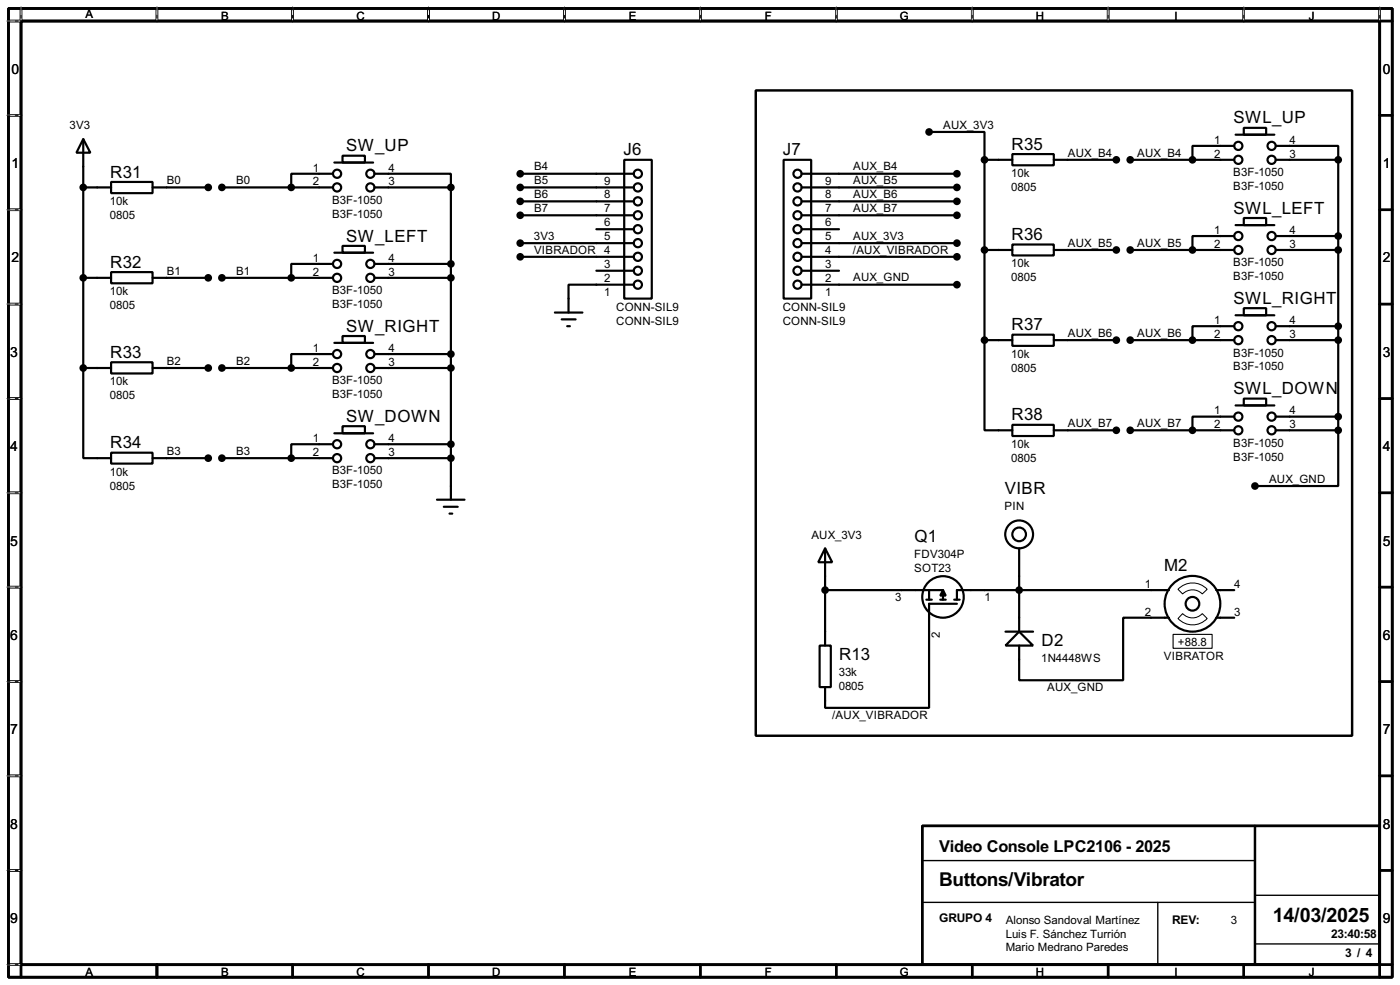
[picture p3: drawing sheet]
<svg xmlns="http://www.w3.org/2000/svg" width="256mm" height="180mm" viewBox="0 0 256 180" stroke-linecap="round" stroke-linejoin="round" font-family="sans-serif">
<path d="M1.6 1.6h253.5v177.3h-253.5zM3.9 3.9h248.9v172.7h-248.9z" fill="none" stroke="#000" stroke-width=".5"/>
<g fill="none" stroke="#000" stroke-width=".45">
<path d="M3.9 1.6v2.3h-2.3M28.8 1.6v2.3M53.6 1.6v2.3M78.5 1.6v2.3M103.4 1.6v2.3M128.3 1.6v2.3M138.5 16.6h109.2v118.1h-109.2zM153.2 1.6v2.3M178.1 1.6v2.3M203 1.6v2.3M227.9 1.6v2.3M252.8 1.6v2.3h2.3"/>
<path d="M1.6 21.1h2.3M1.6 38.4h2.3M252.8 21.1h2.3M252.8 38.4h2.3M1.6 55.7h2.3M252.8 55.7h2.3M1.6 73h2.3M252.8 73h2.3M1.6 90.2h2.3M252.8 90.2h2.3M1.6 107.5h2.3M252.8 107.5h2.3"/>
<path d="M1.6 124.8h2.3M252.8 124.8h2.3M1.6 142h2.3M1.6 159.3h2.3M169 151.2h83.8v25.4h-83.8zM229.9 151.2v25.4M252.8 142h2.3M252.8 159.3h2.3M1.6 176.6h2.3v2.3M28.8 176.6v2.3M53.6 176.6v2.3M78.5 176.6v2.3"/>
<path d="M103.4 176.6v2.3M128.3 176.6v2.3M153.2 176.6v2.3M178.1 176.6v2.3M203 176.6v2.3M227.9 176.6v2.3M255.1 176.6h-2.3v2.3"/>
</g>
<g fill="none" stroke="#fff" stroke-width=".18">
<path d="M1.3 3.9h2.3M3.9 1.3v2.3M28.8 1.3v2.3M53.6 1.3v2.3M78.5 1.3v2.3M103.4 1.3v2.3M128.3 1.3v2.3M153.2 1.3v2.3M178.1 1.3v2.3M203 1.3v2.3M227.9 1.3v2.3M252.8 1.3v2.3"/>
<path d="M1.3 21.1h2.3M1.3 38.4h2.3M1.3 55.7h2.3M1.3 73h2.3M1.3 90.2h2.3M1.3 107.5h2.3M1.3 124.8h2.3M1.3 142h2.3M1.3 159.3h2.3M1.3 176.6h2.3"/>
</g>
<g fill="none" stroke="#000" stroke-width=".18" stroke-dasharray=".5 1">
<path d="M1.3 3.9h2.3M3.9 1.3v2.3M28.8 1.3v2.3M53.6 1.3v2.3M78.5 1.3v2.3M103.4 1.3v2.3M128.3 1.3v2.3M153.2 1.3v2.3M178.1 1.3v2.3M203 1.3v2.3M227.9 1.3v2.3M252.8 1.3v2.3"/>
<path d="M1.3 21.1h2.3M1.3 38.4h2.3M1.3 55.7h2.3M1.3 73h2.3M1.3 90.2h2.3M1.3 107.5h2.3M1.3 124.8h2.3M1.3 142h2.3M1.3 159.3h2.3M1.3 176.6h2.3"/>
</g>
<path d="M169 157.5h60.9M169 165.2h60.9M212.1 165.2v11.4M229.9 163.9h22.9M229.9 172.8h22.9" fill="none" stroke="#000" stroke-width=".25"/>
<g fill="none" stroke="#000" stroke-width=".4">
<path d="M15.3 25.5l1.3 2.5h-2.6zM15.3 34.3h5.1M15.3 25.5v41.9M20.4 33.3h7.6v2.1h-7.6zM28 34.3h10.2M40.7 34.3h20.3M61 31.8h-7.6v2.5M61.3 29.8h7.1M62.8 28.5h4.1v1.3h-4.1zM68.6 31.8h14v2.5M68.6 34.3h14M82.6 34.3v57.2"/>
<path d="M95.3 31.8h20.8M95.3 34.3h20.8M95.3 36.9h20.8M95.3 39.4h20.8M114.4 29.3h5v25.4h-5zM143.6 29.3h5v25.4h-5zM146.9 31.8h28.4M146.9 34.3h28.4M146.9 36.9h28.4M146.9 39.4h28.4M170.2 24.2h10.2v5.1M180.4 29.3h5.1"/>
<path d="M180.4 29.3v33M185.5 28.2h7.6v2.1h-7.6zM193.1 29.3h11.4M207.1 29.3h19M226.1 26.7h-7.6v2.6M226.4 24.7h7.1M227.9 23.4h4.1v1.3h-4.1zM227.9 39.9h4.1v1.3h-4.1zM233.7 26.7h11.5v2.6M233.7 29.3h11.5M245.2 29.3v49.5M15.3 50.9h5.1"/>
<path d="M20.4 49.8h7.6v2.1h-7.6zM28 50.9h10.2M40.7 50.9h20.3M61 48.3h-7.6v2.6M61.3 46.3h7.1M62.8 45h4.1v1.3h-4.1zM68.6 50.9h14M68.6 48.3h14M95.3 44.5h20.8M95.3 47h20.8M101.7 57.2h5M102.9 58.5h2.6"/>
<path d="M103.9 59.7h.5M109.3 49.6h6.8M109.3 42h6.8M116.1 52.1h-11.9v5.1M146.9 44.5h28.4M146.9 47h28.4M146.9 52.1h28.4M146.9 49.6h6.8M146.9 42h6.8M180.4 45.8h5.1M185.5 44.8h7.6v2h-7.6zM193.1 45.8h11.4"/>
<path d="M207.1 45.8h19M226.1 43.2h-7.6v2.6M226.1 59.7h-7.6v2.6M226.4 57.7h7.1M226.4 41.2h7.1M227.9 56.4h4.1v1.3h-4.1zM233.7 45.8h11.5M233.7 59.7h11.5M233.7 43.2h11.5M15.3 67.4v16.5h5.1M15.3 67.4h5.1M20.4 66.3h7.6v2.1h-7.6z"/>
<path d="M28 67.4h10.2M40.7 67.4h20.3M61 64.8h-7.6v2.6M61.3 62.8h7.1M61.3 79.3h7.1M62.8 61.5h4.1v1.3h-4.1zM62.8 78h4.1v1.3h-4.1zM68.6 67.4h14M68.6 64.8h14M180.4 62.3v16.5h5.1M180.4 62.3h5.1M185.5 61.3h7.6v2h-7.6z"/>
<path d="M185.5 77.8h7.6v2h-7.6zM193.1 62.3h11.4M193.1 78.8h11.4M207.1 62.3h19M207.1 78.8h19M226.1 76.3h-7.6v2.5M226.4 74.2h7.1M227.9 73h4.1v1.2h-4.1zM233.7 62.3h11.5M233.7 78.8h11.5M233.7 76.3h11.5M245.2 78.8v10.2h-15.3"/>
<path d="M20.4 82.9h7.6v2h-7.6zM28 83.9h10.2M40.7 83.9h20.3M61 81.3h-7.6v2.6M68.6 83.9h14M68.6 81.3h14M80.1 91.5h5M81.3 92.8h2.6M82.4 94h.5M150.2 118.2h2v7.6h-2zM151.2 100.4l1.3 2.5h-2.6zM151.2 100.4v17.8"/>
<path d="M151.2 108h21.6v1.8M169.7 109.8h1M170.2 108v1.8M172.3 109.8h1M172.8 108l.5 1h-1zM174.8 109.8h1M175.3 110.5h-5.1v19.1h-19v-3.8M184.2 115.6h5.1M186.7 115.6l2.6 2.6h-5.1zM186.7 100.4v15.2M214.2 113.1h-8.4v11.4h-19.1v-6.3M214.2 108h-38.9v1.8"/>
<path d="M222.8 108h3.3M222.8 113.1h3.3"/>
<circle cx="61.7" cy="31.8" r=".75"/>
<circle cx="61.7" cy="34.3" r=".75"/>
<circle cx="67.8" cy="31.8" r=".75"/>
<circle cx="67.8" cy="34.3" r=".75"/>
<circle cx="116.8" cy="36.9" r=".75"/>
<circle cx="116.8" cy="31.8" r=".75"/>
<circle cx="116.8" cy="39.4" r=".75"/>
<circle cx="116.8" cy="34.3" r=".75"/>
<circle cx="146.1" cy="36.9" r=".75"/>
<circle cx="146.1" cy="34.3" r=".75"/>
<circle cx="146.1" cy="31.8" r=".75"/>
<circle cx="146.1" cy="39.4" r=".75"/>
<circle cx="226.8" cy="29.3" r=".75"/>
<circle cx="226.8" cy="26.7" r=".75"/>
<circle cx="232.9" cy="26.7" r=".75"/>
<circle cx="232.9" cy="29.3" r=".75"/>
<circle cx="61.7" cy="50.9" r=".75"/>
<circle cx="61.7" cy="48.3" r=".75"/>
<circle cx="67.8" cy="50.9" r=".75"/>
<circle cx="67.8" cy="48.3" r=".75"/>
<circle cx="116.8" cy="52.1" r=".75"/>
<circle cx="116.8" cy="49.6" r=".75"/>
<circle cx="116.8" cy="42" r=".75"/>
<circle cx="116.8" cy="47" r=".75"/>
<circle cx="116.8" cy="44.5" r=".75"/>
<circle cx="146.1" cy="52.1" r=".75"/>
<circle cx="146.1" cy="49.6" r=".75"/>
<circle cx="146.1" cy="42" r=".75"/>
<circle cx="146.1" cy="44.5" r=".75"/>
<circle cx="146.1" cy="47" r=".75"/>
<circle cx="226.8" cy="59.7" r=".75"/>
<circle cx="226.8" cy="43.2" r=".75"/>
<circle cx="226.8" cy="45.8" r=".75"/>
<circle cx="232.9" cy="59.7" r=".75"/>
<circle cx="232.9" cy="45.8" r=".75"/>
<circle cx="232.9" cy="43.2" r=".75"/>
<circle cx="61.7" cy="67.4" r=".75"/>
<circle cx="61.7" cy="64.8" r=".75"/>
<circle cx="67.8" cy="67.4" r=".75"/>
<circle cx="67.8" cy="64.8" r=".75"/>
<circle cx="226.8" cy="62.3" r=".75"/>
<circle cx="226.8" cy="76.3" r=".75"/>
<circle cx="226.8" cy="78.8" r=".75"/>
<circle cx="232.9" cy="78.8" r=".75"/>
<circle cx="232.9" cy="62.3" r=".75"/>
<circle cx="232.9" cy="76.3" r=".75"/>
<circle cx="61.7" cy="81.3" r=".75"/>
<circle cx="61.7" cy="83.9" r=".75"/>
<circle cx="67.8" cy="81.3" r=".75"/>
<circle cx="67.8" cy="83.9" r=".75"/>
<circle cx="186.7" cy="97.8" r="2.55"/>
<circle cx="186.7" cy="97.8" r="1.25"/>
<circle cx="172.7" cy="109.3" r="3.8"/>
<circle cx="218.4" cy="110.5" r="5.1"/>
<circle cx="218.4" cy="110.5" r="1.25"/>
</g>
<g fill="#000" stroke="#000" stroke-width=".4">
<circle cx="15.2" cy="34.3" r=".5"/>
<circle cx="38.1" cy="34.3" r=".5"/>
<circle cx="40.6" cy="34.3" r=".5"/>
<circle cx="53.3" cy="34.3" r=".5"/>
<circle cx="82.6" cy="34.3" r=".5"/>
<circle cx="95.3" cy="31.8" r=".5"/>
<circle cx="95.3" cy="34.3" r=".5"/>
<circle cx="95.3" cy="39.4" r=".5"/>
<circle cx="95.3" cy="36.9" r=".5"/>
<circle cx="170.2" cy="24.2" r=".5"/>
<circle cx="175.3" cy="36.9" r=".5"/>
<circle cx="175.3" cy="34.3" r=".5"/>
<circle cx="175.3" cy="31.8" r=".5"/>
<circle cx="175.3" cy="39.4" r=".5"/>
<circle cx="180.3" cy="29.3" r=".5"/>
<circle cx="204.5" cy="29.3" r=".5"/>
<circle cx="207" cy="29.3" r=".5"/>
<circle cx="218.4" cy="29.3" r=".5"/>
<circle cx="245.1" cy="29.3" r=".5"/>
<circle cx="15.2" cy="50.9" r=".5"/>
<circle cx="38.1" cy="50.9" r=".5"/>
<circle cx="40.6" cy="50.9" r=".5"/>
<circle cx="53.3" cy="50.9" r=".5"/>
<circle cx="82.6" cy="50.9" r=".5"/>
<circle cx="82.6" cy="48.3" r=".5"/>
<circle cx="95.3" cy="47" r=".5"/>
<circle cx="95.3" cy="44.5" r=".5"/>
<circle cx="175.3" cy="52.1" r=".5"/>
<circle cx="175.3" cy="47" r=".5"/>
<circle cx="175.3" cy="44.5" r=".5"/>
<circle cx="180.3" cy="45.8" r=".5"/>
<circle cx="204.5" cy="45.8" r=".5"/>
<circle cx="207" cy="45.8" r=".5"/>
<circle cx="218.4" cy="45.8" r=".5"/>
<circle cx="245.1" cy="43.2" r=".5"/>
<circle cx="245.1" cy="45.8" r=".5"/>
<circle cx="245.1" cy="59.7" r=".5"/>
<circle cx="15.2" cy="67.4" r=".5"/>
<circle cx="38.1" cy="67.4" r=".5"/>
<circle cx="40.6" cy="67.4" r=".5"/>
<circle cx="53.3" cy="67.4" r=".5"/>
<circle cx="82.6" cy="64.8" r=".5"/>
<circle cx="82.6" cy="67.4" r=".5"/>
<circle cx="180.3" cy="62.3" r=".5"/>
<circle cx="204.5" cy="62.3" r=".5"/>
<circle cx="204.5" cy="78.8" r=".5"/>
<circle cx="207" cy="62.3" r=".5"/>
<circle cx="207" cy="78.8" r=".5"/>
<circle cx="218.4" cy="62.3" r=".5"/>
<circle cx="218.4" cy="78.8" r=".5"/>
<circle cx="245.1" cy="78.8" r=".5"/>
<circle cx="245.1" cy="62.3" r=".5"/>
<circle cx="245.1" cy="76.3" r=".5"/>
<circle cx="38.1" cy="83.9" r=".5"/>
<circle cx="40.6" cy="83.9" r=".5"/>
<circle cx="53.3" cy="83.9" r=".5"/>
<circle cx="82.6" cy="81.3" r=".5"/>
<circle cx="82.6" cy="83.9" r=".5"/>
<circle cx="229.9" cy="89" r=".5"/>
<circle cx="151.1" cy="108" r=".5"/>
<circle cx="186.7" cy="108" r=".5"/>
</g>
<path d="M214.9 116.1h7.2v2.6h-7.2z" fill="none" stroke="#000" stroke-width=".2"/>
<path d="M215.8 107.9a3.7 3.7 0 0 1 5.4 0l-.9 .8a2.53 2.53 0 0 0-3.6 0zM216.7 112.3a2.46 2.46 0 0 0 3.6 0l.9 .9a3.7 3.7 0 0 1-5.4 0z" fill="none" stroke="#000" stroke-width=".18"/>
<text font-size="4.1" x="233.2" y="168.8">14/03/2025</text>
<text font-size="3.9" x="172.1" y="162.2">Buttons/Vibrator</text>
<g font-size="3.5">
<text x="226" y="22.6">SWL_UP</text>
<text x="63.4" y="27.7">SW_UP</text>
<text x="114.2" y="28.5">J6</text>
<text x="143.4" y="28.5">J7</text>
<text x="185.3" y="27.4">R35</text>
<text x="20.2" y="32.5">R31</text>
<text x="226" y="39.1">SWL_LEFT</text>
<text x="63.4" y="44.2">SW_LEFT</text>
<text x="185.3" y="43.9">R36</text>
<text x="20.2" y="49">R32</text>
<text x="226" y="55.6">SWL_RIGHT</text>
<text x="20.2" y="65.5">R33</text>
<text x="63.4" y="60.7">SW_RIGHT</text>
<text x="185.3" y="60.5">R37</text>
<text x="63.4" y="77.2">SW_DOWN</text>
<text x="185.3" y="76.9">R38</text>
<text x="226" y="72.1">SWL_DOWN</text>
<text x="20.2" y="82.1">R34</text>
<text x="184.1" y="90.4">VIBR</text>
<text x="167.5" y="99.3">Q1</text>
<text x="213.3" y="104.6">M2</text>
<text x="190.8" y="118.3">D2</text>
<text x="153.7" y="120.9">R13</text>
</g>
<text font-size="3.4" x="172.1" y="155.9">Video Console LPC2106 - 2025</text>
<g font-size="2.9">
<text x="2.1" y="13.5">0</text>
<text x="253.4" y="13.5">0</text>
<text x="2.1" y="30.7">1</text>
<text x="253.4" y="30.7">1</text>
<text x="2.1" y="48">2</text>
<text x="253.4" y="48">2</text>
<text x="1.9" y="65.3">3</text>
<text x="253.4" y="65.3">3</text>
<text x="1.9" y="82.5">4</text>
<text x="253.4" y="82.5">4</text>
<text x="1.9" y="99.9">5</text>
<text x="253.4" y="99.9">5</text>
<text x="1.9" y="117.1">6</text>
<text x="253.4" y="117.1">6</text>
<text x="1.9" y="134.4">7</text>
<text x="253.4" y="134.4">7</text>
<text x="1.9" y="151.7">8</text>
<text x="253.4" y="151.7">8</text>
<text x="1.9" y="168.9">9</text>
<text x="253.4" y="168.9">9</text>
</g>
<g font-size="2.5">
<text x="172" y="168.8">GRUPO 4</text>
<text x="214.7" y="169.1">REV:</text>
<text x="243.9" y="171.6">23:40:58</text>
<text x="246.4" y="175.2">3 / 4</text>
</g>
<g font-size="2.4">
<text x="15.6" y="3.4">A</text>
<text x="40.5" y="3.6">B</text>
<text x="65.3" y="3.6">C</text>
<text x="90.2" y="3.6">D</text>
<text x="115.2" y="3.6">E</text>
<text x="140.1" y="3.6">F</text>
<text x="164.8" y="3.6">G</text>
<text x="189.8" y="3.6">H</text>
<text x="215.1" y="3.6">I</text>
<text x="239.8" y="3.6">J</text>
<text x="12.8" y="23.7">3V3</text>
<text x="172.8" y="23.6">AUX_3V3</text>
<text x="195.6" y="28.6">AUX_B4</text>
<text x="208.3" y="28.6">AUX_B4</text>
<text x="222.4" y="26.3">1</text>
<text x="222.4" y="28.9">2</text>
<text x="236.3" y="26.3">4</text>
<text x="236.3" y="28.9">3</text>
<text x="30.5" y="33.7">B0</text>
<text x="43.2" y="33.7">B0</text>
<text x="57.3" y="31.4">1</text>
<text x="57.3" y="33.9">2</text>
<text x="71.2" y="31.4">4</text>
<text x="71.2" y="33.9">3</text>
<text x="97.8" y="31.2">B4</text>
<text x="97.8" y="33.7">B5</text>
<text x="110.7" y="33.8">9</text>
<text x="151.2" y="33.8">9</text>
<text x="156.3" y="31.2">AUX_B4</text>
<text x="156.3" y="33.7">AUX_B5</text>
<text x="185.3" y="32.5">10k</text>
<text x="185.3" y="35">0805</text>
<text x="225.9" y="32.2">B3F-1050</text>
<text x="225.9" y="34.7">B3F-1050</text>
<text x="20.2" y="37.6">10k</text>
<text x="20.2" y="40.1">0805</text>
<text x="60.8" y="37.3">B3F-1050</text>
<text x="60.8" y="39.9">B3F-1050</text>
<text x="97.8" y="36.3">B6</text>
<text x="97.8" y="38.8">B7</text>
<text x="110.7" y="41.4">6</text>
<text x="110.7" y="38.8">7</text>
<text x="110.7" y="36.3">8</text>
<text x="151.2" y="41.4">6</text>
<text x="151.2" y="38.8">7</text>
<text x="151.2" y="36.3">8</text>
<text x="156.3" y="36.3">AUX_B6</text>
<text x="156.3" y="38.8">AUX_B7</text>
<text x="57.3" y="47.9">1</text>
<text x="71.2" y="47.9">4</text>
<text x="97.8" y="43.9">3V3</text>
<text x="97.8" y="46.4">VIBRADOR 4</text>
<text x="110.7" y="43.9">5</text>
<text x="151.2" y="46.5">4</text>
<text x="151.2" y="43.9">5</text>
<text x="156.3" y="46.4">/AUX_VIBRADOR</text>
<text x="156.3" y="43.9">AUX_3V3</text>
<text x="195.6" y="45.2">AUX_B5</text>
<text x="208.3" y="45.2">AUX_B5</text>
<text x="222.4" y="42.8">1</text>
<text x="222.4" y="45.4">2</text>
<text x="236.3" y="42.8">4</text>
<text x="236.3" y="45.4">3</text>
<text x="30.5" y="50.3">B1</text>
<text x="43.2" y="50.3">B1</text>
<text x="57.3" y="50.4">2</text>
<text x="60.8" y="53.8">B3F-1050</text>
<text x="71.2" y="50.4">3</text>
<text x="110.7" y="51.5">2</text>
<text x="110.7" y="49">3</text>
<text x="151.2" y="51.5">2</text>
<text x="151.2" y="49">3</text>
<text x="156.3" y="51.5">AUX_GND</text>
<text x="185.3" y="49">10k</text>
<text x="185.3" y="51.5">0805</text>
<text x="225.9" y="48.7">B3F-1050</text>
<text x="225.9" y="51.3">B3F-1050</text>
<text x="20.2" y="54">10k</text>
<text x="20.2" y="56.6">0805</text>
<text x="60.8" y="56.4">B3F-1050</text>
<text x="110.7" y="54.1">1</text>
<text x="112.9" y="56.8">CONN-SIL9</text>
<text x="112.9" y="59.4">CONN-SIL9</text>
<text x="143.4" y="56.8">CONN-SIL9</text>
<text x="143.4" y="59.4">CONN-SIL9</text>
<text x="151.2" y="54.1">1</text>
<text x="222.4" y="59.3">1</text>
<text x="236.3" y="59.3">4</text>
<text x="57.3" y="64.4">1</text>
<text x="71.2" y="64.4">4</text>
<text x="185.3" y="65.5">10k</text>
<text x="195.6" y="61.7">AUX_B6</text>
<text x="208.3" y="61.7">AUX_B6</text>
<text x="222.4" y="61.9">2</text>
<text x="225.9" y="65.3">B3F-1050</text>
<text x="236.3" y="61.9">3</text>
<text x="20.2" y="70.6">10k</text>
<text x="30.5" y="66.7">B2</text>
<text x="43.2" y="66.7">B2</text>
<text x="57.3" y="67">2</text>
<text x="60.8" y="70.3">B3F-1050</text>
<text x="71.2" y="67">3</text>
<text x="185.3" y="68">0805</text>
<text x="225.9" y="67.7">B3F-1050</text>
<text x="20.2" y="73.1">0805</text>
<text x="60.8" y="72.9">B3F-1050</text>
<text x="222.4" y="75.8">1</text>
<text x="236.3" y="75.8">4</text>
<text x="30.5" y="83.3">B3</text>
<text x="43.2" y="83.3">B3</text>
<text x="57.3" y="80.9">1</text>
<text x="57.3" y="83.5">2</text>
<text x="71.2" y="80.9">4</text>
<text x="71.2" y="83.5">3</text>
<text x="185.3" y="82">10k</text>
<text x="195.6" y="78.2">AUX_B7</text>
<text x="208.3" y="78.2">AUX_B7</text>
<text x="222.4" y="78.3">2</text>
<text x="225.9" y="81.8">B3F-1050</text>
<text x="236.3" y="78.3">3</text>
<text x="20.2" y="87.1">10k</text>
<text x="20.2" y="89.6">0805</text>
<text x="60.8" y="86.8">B3F-1050</text>
<text x="60.8" y="89.4">B3F-1050</text>
<text x="185.3" y="84.6">0805</text>
<text x="225.9" y="84.3">B3F-1050</text>
<text x="232.5" y="88.4">AUX_GND</text>
<text x="184" y="93.3">PIN</text>
<text x="148.6" y="98.6">AUX_3V3</text>
<text x="167.5" y="102.2">FDV304P</text>
<text x="167.5" y="104.7">SOT23</text>
<text x="209.7" y="107.6">1</text>
<text x="226.1" y="107.6">4</text>
<text x="164" y="110">3</text>
<text x="180.4" y="110">1</text>
<text x="209.7" y="112.7">2</text>
<text x="226.1" y="112.7">3</text>
<text x="172.2" y="116.8" transform="rotate(-90 172.2 116.8)">2</text>
<text x="215.8" y="118.2">+88.8</text>
<text x="153.7" y="123.8">33k</text>
<text x="190.8" y="121.2">1N4448WS</text>
<text x="213.2" y="120.8">VIBRATOR</text>
<text x="152.5" y="131.5">/AUX_VIBRADOR</text>
<text x="153.7" y="126.3">0805</text>
<text x="191.8" y="126.5">AUX_GND</text>
<text x="184.2" y="169.1">Alonso Sandoval Martínez</text>
<text x="184.2" y="171.6">Luis F. Sánchez Turrión</text>
<text x="225.5" y="169.1">3</text>
<text x="15.6" y="178.7">A</text>
<text x="40.5" y="178.7">B</text>
<text x="65.3" y="178.7">C</text>
<text x="90.2" y="178.7">D</text>
<text x="115.2" y="178.7">E</text>
<text x="140.1" y="178.7">F</text>
<text x="164.8" y="178.7">G</text>
<text x="184.2" y="174.1">Mario Medrano Paredes</text>
<text x="189.8" y="178.7">H</text>
<text x="215.1" y="178.7">I</text>
<text x="239.8" y="178.7">J</text>
</g>
</svg>
